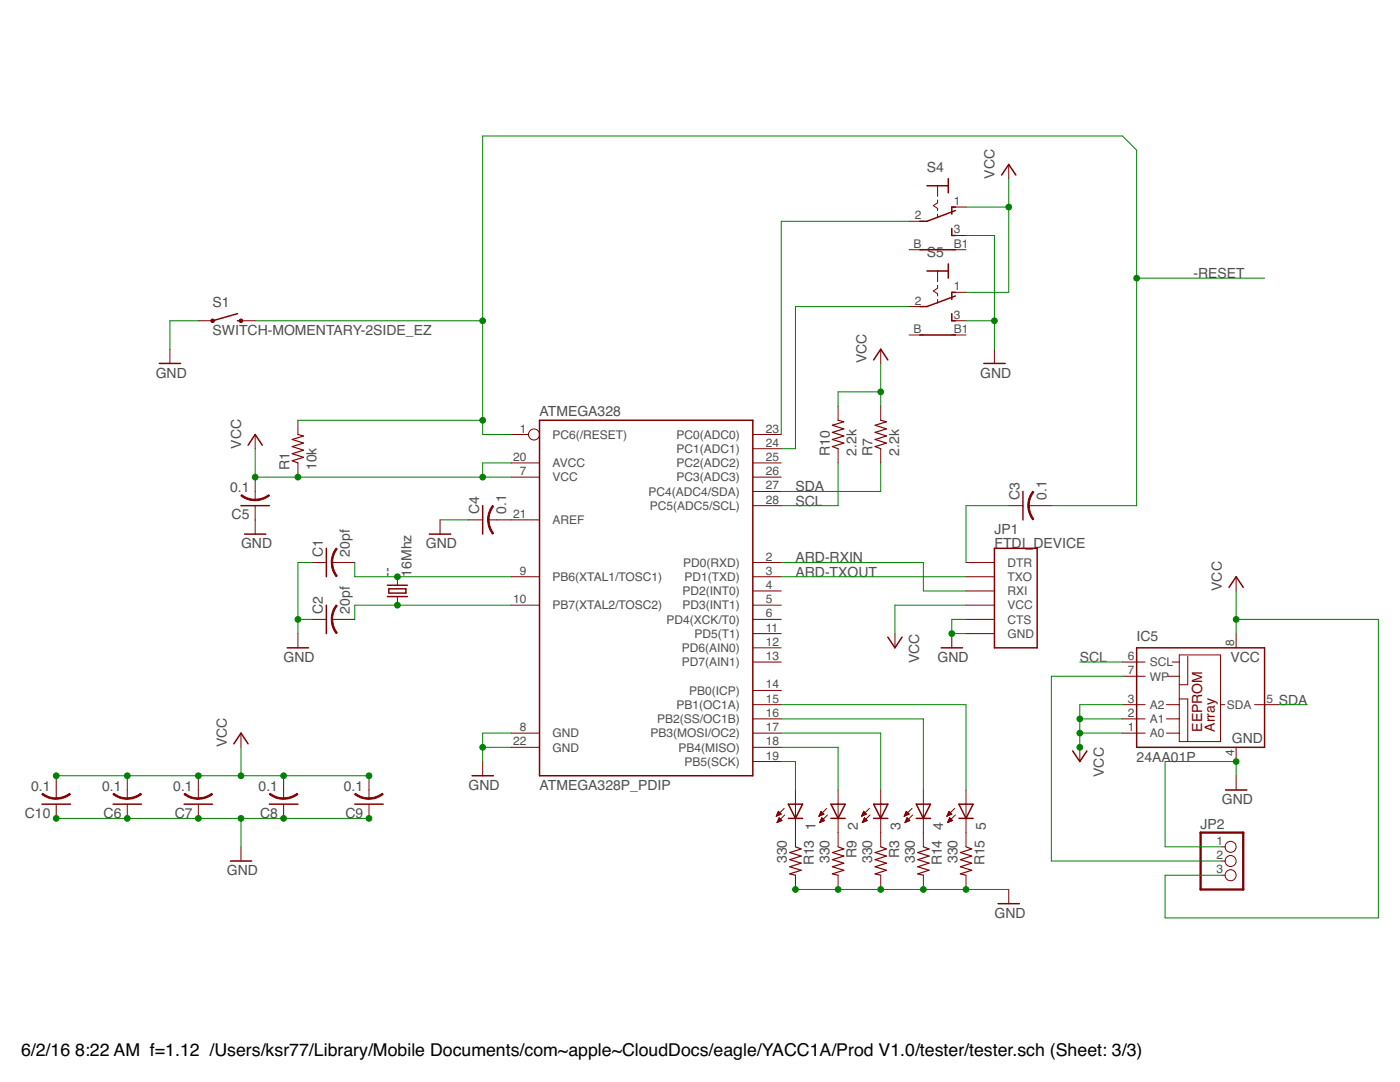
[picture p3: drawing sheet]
<svg xmlns="http://www.w3.org/2000/svg" width="279mm" height="216mm" viewBox="0 0 279 216" stroke-linecap="round" stroke-linejoin="round" font-family="sans-serif">
<g fill="none" stroke="#800000" stroke-width=".3">
<path d="M185 37.1h4.3M189.3 35.6v2.9M199.9 34.9l1.4-2.1 1.4 2.1M183.6 49.8h7.1M185 54.1h4.3M189.3 52.7v2.8M189.9 45.6v1.4h.8M190.7 42l-5.7 2.2h-1.4M190.7 41.3h-.8v1.4M190.7 58.3h-.8v1.5M190.7 59.1l-5.7 2.1h-1.4M31.8 72.5h4.2"/>
<path d="M47.4 64h.7M47.4 62.6l-5 1.4M174.3 71.8l1.5-2.1 1.4 2.1M183.6 66.8h7.1M189.9 62.6v1.4h.8M196.3 72.5h4.3M49.5 88.8l1.4-2.1 1.4 2.1M107.7 83.9h42.5v70.9h-42.5zM204.2 98.1v5.6M48.1 100.9h5.7M48.8 106.6h4.3M65.1 109.4v5.7"/>
<path d="M77.3 116.8h4M77.3 119h4M77.6 117.5h3.4v.8h-3.4zM85.7 106.6h4.2M96.3 100.9v5.7M198.5 109.4h8.5v19.9h-8.5zM245.3 117.2l1.4-2.1 1.4 2.1M57.3 129.3h4.3M65.1 120.8v5.6M177.2 127.1l1.4 2.2 1.4-2.2M187.8 129.3h4.3M226.8 129.3h25.6v19.8h-25.6z"/>
<path d="M46.7 148.4l1.4-2.1 1.4 2.1M94.2 154.8h4.3M214.1 149.8l1.4 2.2 1.4-2.2M244.6 157.6h4.2M8.4 160.5h5.7M22.6 160.5h5.6M36.7 160.5h5.7M46 171.8h4.2M53.8 160.5h5.7M70.8 160.5h5.7M157.3 160.5h2.9l-1.5 2.8zM157.3 163.3h2.9"/>
<path d="M165.8 163.3h2.9M165.8 160.5h2.9l-1.4 2.8zM174.3 163.3h2.9M174.3 160.5h2.9l-1.4 2.8zM182.9 163.3h2.8M182.9 160.5h2.8l-1.4 2.8zM191.4 163.3h2.8M191.4 160.5h2.8l-1.4 2.8zM199.2 180.3h4.2"/>
</g>
<g fill="none" stroke="#800000" stroke-width=".2">
<path d="M187.1 37.1v2.1M187.1 39.9v.6l-.8 .5 .8 .6v.4M201.3 32.8v2.8M181.4 44.2h2.9M181.4 49.8h2.9M187.1 42.7v.7M187.1 54.1v2.1M187.1 56.9v.6l-.8 .6 .8 .5v.5M187.1 59.8v.7M189.9 47h2.9M189.9 41.3h2.9M189.9 49.8h2.9"/>
<path d="M189.9 58.3h2.9M33.9 69.7v2.8M39.6 64h2.8M48.1 64h2.8M175.8 69.7v2.8M181.4 61.2h2.9M181.4 66.8h2.9M189.9 64h2.9M189.9 66.8h2.9M198.5 69.7v2.8M50.9 86.7v2.8M50.9 95.2v4.6"/>
<path d="M59.5 83.9v2.8M59.5 92.4v2.8M102 95.2h5.7M102 92.4h5.7M102 86.7h3.5M150.2 95.2h5.7M150.2 92.4h5.7M150.2 98.1h5.7M150.2 89.5h5.7M150.2 86.7h5.7M167.3 81v2.9M167.3 89.5v2.9"/>
<path d="M175.8 81v2.9M175.8 89.5v2.9M50.9 100.9v5.7M62.3 112.2h2.8M66.3 112.2h4.5M79.3 115.1v1.7M79.3 119v1.8M87.8 103.7v2.9M93.5 103.7h2.8M97.5 103.7h10.2M102 115.1h5.7M150.2 115.1h5.7"/>
<path d="M150.2 117.9h5.7M150.2 112.2h5.7M150.2 100.9h5.7M192.8 115.1h5.7M192.8 117.9h5.7M192.8 112.2h5.7M201.3 100.9h2.9M205.3 100.9h4.5M246.7 115.1v2.8M59.5 126.4v2.9M62.3 123.6h2.8M66.3 123.6h4.5"/>
<path d="M102 120.8h5.7M150.2 120.8h5.7M150.2 137.8h5.7M150.2 132.1h5.7M150.2 129.3h5.7M150.2 126.4h5.7M150.2 123.6h5.7M178.6 126.4v2.9M189.9 126.4v2.9M192.8 120.8h5.7M192.8 126.4h5.7M192.8 123.6h5.7"/>
<path d="M224 132.1h4.5M224 134.9h4.5M233.1 134.9h2.3M233.9 132.1h1.5M235.4 130.7h8.2v17.3h-8.2zM235.4 139.5h1.6v8.5M237 131v5.6h-1.6M246.7 126.4v2.9M11.2 154.8v4.5M25.4 154.8v4.5M39.6 154.8v4.5M48.1 146.3v2.8"/>
<path d="M56.6 154.8v4.5M73.6 154.8v4.5M96.3 152v2.8M102 146.3h5.7M102 149.1h5.7M150.2 152h5.7M150.2 146.3h5.7M150.2 149.1h5.7M150.2 143.4h5.7M150.2 140.6h5.7M158.7 157.6v11.4M167.3 157.6v11.4"/>
<path d="M175.8 157.6v11.4M184.3 157.6v11.4M192.8 157.6v11.4M215.5 149.1v2.9M224 146.3h4.5M224 143.4h4.5M224 140.6h4.5M232.8 146.3h2.6M232.8 143.4h2.6M232.8 140.6h2.6M243.6 140.6h.8M246.7 149.1v2.9"/>
<path d="M246.7 154.8v2.8M250.4 140.6h4.8M11.2 160.5v2.8M25.4 160.5v2.8M39.6 160.5v2.8M48.1 169v2.8M56.6 160.5v2.8M73.6 160.5v2.8M154.9 162.8h.1M155 162.7h.3M155.1 162.6h.6M155.1 164.1h.1"/>
<path d="M155.1 162.4h.8M155.2 163.9h.4M155.2 162.3h.5M155.2 163.8h.7M155.2 162.1h.4M155.3 163.7h.7M155.3 162h.1M155.3 163.5h.6M155.3 161.9l.6 .6-1 .4zM155.4 163.4h.3M155.4 163.2h.2M155.5 163.2l.6 .5-1 .4z"/>
<path d="M156.5 161.3l-1.6 1.6M156.6 162.6l-1.5 1.5M158.7 174.6v2.9M163.4 162.8h.1M163.5 162.7h.4M163.6 162.6h.6M163.6 164.1h.1M163.6 162.4h.8M163.7 163.9h.4M163.7 162.3h.6M163.7 163.8h.7M163.7 162.1h.4"/>
<path d="M163.8 163.7h.7M163.8 162h.2M163.9 163.5h.5M163.9 161.9l.5 .6-1 .4zM163.9 163.4h.3M164 163.2h.1M164 163.2l.6 .5-1 .4zM165 161.3l-1.6 1.6M165.1 162.6l-1.5 1.5M167.3 174.6v2.9M172 162.8h.1M172 162.7h.4"/>
<path d="M172.1 162.6h.6M172.1 164.1h.2M172.1 162.4h.8M172.2 163.9h.4M172.2 162.3h.6M172.2 163.8h.7M172.3 162.1h.3M172.3 163.7h.7M172.3 162h.2M172.4 163.5h.5M172.4 161.9l.5 .6-1 .4zM172.4 163.4h.3"/>
<path d="M172.5 163.2h.1M172.5 163.2l.6 .5-1 .4zM173.5 161.3l-1.6 1.6M173.7 162.6l-1.6 1.5M175.8 174.6v2.9M180.5 162.8h.1M180.5 162.7h.4M180.6 162.6h.6M180.6 164.1h.2M180.7 162.4h.7M180.7 163.9h.4M180.7 162.3h.6"/>
<path d="M180.7 163.8h.7M180.8 162.1h.3M180.8 163.7h.7M180.8 162h.2M180.9 163.5h.5M180.9 161.9l.5 .6-1 .4zM180.9 163.4h.4M181 163.2h.1M181 163.2l.6 .5-1 .4zM182 161.3l-1.6 1.6M182.2 162.6l-1.6 1.5M184.3 174.6v2.9"/>
<path d="M189 162.8h.1M189 162.7h.4M189.1 162.6h.6M189.1 164.1h.2M189.2 162.4h.7M189.2 163.9h.4M189.2 162.3h.6M189.3 163.8h.6M189.3 162.1h.4M189.3 163.7h.7M189.3 162h.2M189.4 163.5h.5"/>
<path d="M189.4 161.9l.5 .6-.9 .4zM189.4 163.4h.4M189.5 163.2h.1M189.5 163.2l.6 .5-1 .4zM190.5 161.3l-1.5 1.6M190.7 162.6l-1.6 1.5M192.8 174.6v2.9M201.3 177.5v2.8M243.9 169h.6M243.9 171.8h.6M243.9 174.6h.6"/>
<circle cx="106.6" cy="86.7" r="1.1"/>
<circle cx="245.6" cy="171.8" r="1.1"/>
<circle cx="245.6" cy="174.6" r="1.1"/>
<circle cx="245.6" cy="169" r="1.1"/>
</g>
<g fill="#800000" stroke="#800000" stroke-width=".2">
<path d="M67.1 109.4l.2 .1a4.4 4.4 0 0 0-.9 2.7h-.3v-.3a4.5 4.5 0 0 1 1-2.5z" fill-rule="evenodd"/>
<path d="M66.1 112.2h.3a4.4 4.4 0 0 0 .9 2.7l-.2 .2-.2-.3a4.5 4.5 0 0 1-.8-2.6z" fill-rule="evenodd"/>
<path d="M67.1 120.7l.2 .2a4.3 4.3 0 0 0-.9 2.7h-.3v-.3a4.5 4.5 0 0 1 1-2.6z" fill-rule="evenodd"/>
<path d="M66.1 123.6h.3a4.4 4.4 0 0 0 .9 2.7l-.2 .1-.2-.2a4.7 4.7 0 0 1-.8-2.6z" fill-rule="evenodd"/>
<path d="M206.1 98l.2 .2a4.3 4.3 0 0 0-.9 2.7h-.3v-.3a4.5 4.5 0 0 1 1-2.6z" fill-rule="evenodd"/>
<path d="M205.1 100.9h.3a4.4 4.4 0 0 0 .9 2.7l-.2 .1-.2-.2a4.7 4.7 0 0 1-.8-2.6z" fill-rule="evenodd"/>
<path d="M98.3 100.9l.2 .1-.3 .5a4.3 4.3 0 0 0-.6 2.2h-.3v-.3a4.8 4.8 0 0 1 1-2.5z" fill-rule="evenodd"/>
<path d="M97.3 103.7h.3a4.4 4.4 0 0 0 .9 2.7l-.2 .2-.2-.3a4.3 4.3 0 0 1-.8-2.6z" fill-rule="evenodd"/>
<path d="M48.2 98.7a4.3 4.3 0 0 0 2.7 .9v.3h-.3a4.5 4.5 0 0 1-2.5-1z" fill-rule="evenodd"/>
<path d="M50.9 99.6h.6a4.1 4.1 0 0 0 2.1-.9l.2 .2-1.4 .8-1.5 .2z" fill-rule="evenodd"/>
<path d="M22.7 158.3a4.3 4.3 0 0 0 2.7 .9v.3h-.3a4.4 4.4 0 0 1-2.6-1z" fill-rule="evenodd"/>
<path d="M25.4 159.2a4.3 4.3 0 0 0 2.7-.9l.1 .2-.2 .2a4.7 4.7 0 0 1-2.6 .8z" fill-rule="evenodd"/>
<path d="M36.9 158.3a4.3 4.3 0 0 0 2.7 .9v.3h-.3a4.4 4.4 0 0 1-2.6-1z" fill-rule="evenodd"/>
<path d="M39.6 159.2a4.3 4.3 0 0 0 2.6-.9l.2 .2-.2 .2a4.7 4.7 0 0 1-2.6 .8z" fill-rule="evenodd"/>
<path d="M53.9 158.3a4.3 4.3 0 0 0 2.7 .9v.3h-.3a4.5 4.5 0 0 1-2.6-1z" fill-rule="evenodd"/>
<path d="M56.6 159.2a4.4 4.4 0 0 0 2.7-.9l.2 .2-.3 .2a4.7 4.7 0 0 1-2.6 .8z" fill-rule="evenodd"/>
<path d="M70.9 158.3a4.4 4.4 0 0 0 2.7 .9v.3h-.3a4.5 4.5 0 0 1-2.5-1z" fill-rule="evenodd"/>
<path d="M73.6 159.2a4.4 4.4 0 0 0 2.7-.9l.2 .2-.3 .2a4.5 4.5 0 0 1-2.6 .8z" fill-rule="evenodd"/>
<path d="M8.5 158.3a4.3 4.3 0 0 0 2.7 .9v.3h-.3a4.5 4.5 0 0 1-2.6-1z" fill-rule="evenodd"/>
<path d="M11.2 159.2a4.4 4.4 0 0 0 2.7-.9l.2 .2-.3 .2a4.7 4.7 0 0 1-2.6 .8z" fill-rule="evenodd"/>
<circle cx="42.4" cy="64" r=".37"/>
<circle cx="48.1" cy="64" r=".37"/>
</g>
<path d="M59.5 86.7l1.1 .3-2.3 .7 2.3 .7-2.3 .7 2.3 .7-2.3 .7 2.3 .7-2.3 .7 1.2 .5M167.3 83.9l1.1 .3-2.3 .7 2.3 .7-2.3 .7 2.3 .7-2.3 .7 2.3 .7-2.3 .7 1.2 .4M175.8 83.9l1.1 .3-2.3 .7 2.3 .7-2.3 .7 2.3 .7-2.3 .7 2.3 .7-2.3 .7 1.2 .4M158.7 169l1.2 .4-2.3 .7 2.3 .7-2.3 .7 2.3 .7-2.3 .8 2.3 .7-2.3 .7 1.1 .2M167.3 169l1.1 .4-2.3 .7 2.3 .7-2.3 .7 2.3 .7-2.3 .8 2.3 .7-2.3 .7 1.2 .2M175.8 169l1.1 .4-2.3 .7 2.3 .7-2.3 .7 2.3 .7-2.3 .8 2.3 .7-2.3 .7 1.2 .2M184.3 169l1.1 .4-2.2 .7 2.2 .7-2.2 .7 2.2 .7-2.2 .8 2.2 .7-2.2 .7 1.1 .2M192.8 169l1.1 .4-2.2 .7 2.2 .7-2.2 .7 2.2 .7-2.2 .8 2.2 .7-2.2 .7 1.1 .2" fill="none" stroke="#800000" stroke-width=".23"/>
<path d="M239.6 166.1h8.5v11.4h-8.5z" fill="none" stroke="#800000" stroke-width=".47"/>
<g fill="none" stroke="#008000" stroke-width=".2">
<path d="M201.3 35.6v22.7h-8.5M181.4 44.2h-25.5v42.5M192.8 47h5.7v22.7M192.8 41.3h8.5M226.8 55.5h25.6M39.6 64h-5.7v5.7M50.9 64h45.4M175.8 72.5v8.5M175.8 78.2h-8.5v2.8M181.4 61.2h-22.7v28.3h-2.8M192.8 64h5.7M50.9 89.5v5.7h51.1"/>
<path d="M59.5 83.9h36.8M102 86.7h-5.7v-59.6h127.7l2.8 2.9v70.9h-17M102 92.4h-5.7v2.8M167.3 92.4v8.5h-11.4M175.8 92.4v5.7h-19.9M62.3 112.2h-2.8v14.2M70.8 112.2v2.9h31.2M87.8 103.7h5.7M155.9 112.2h28.4v5.7h8.5M155.9 115.1h36.9M201.3 100.9h-8.5v11.3M246.7 117.9v8.5"/>
<path d="M59.5 123.6h2.8M102 120.8h-31.2v2.8M192.8 123.6h-2.9v2.8h2.9M192.8 120.8h-14.2v5.6M215.5 132.1h8.5M224 134.9h-14.2v36.9h34.1M246.7 123.6h28.4v59.6h-42.6v-8.6h11.4M11.2 154.8h62.4M48.1 149.1v5.7M96.3 149.1h5.7M102 146.3h-5.7v5.7M155.9 146.3h19.9v11.3"/>
<path d="M155.9 149.1h11.4v8.5M155.9 152h2.8v5.6M155.9 140.6h36.9v17M155.9 143.4h28.4v14.2M215.5 146.3h8.5M215.5 143.4h8.5M224 140.6h-8.5v8.5M246.7 154.8v-2.8h-14.2v17h11.4M255.2 140.6h5.7M11.2 163.3h62.4M48.1 163.3v5.7M158.7 177.5h42.6"/>
</g>
<g fill="#008000" stroke="#008000" stroke-width=".2">
<circle cx="96.3" cy="149.1" r=".57"/>
<circle cx="59.5" cy="123.6" r=".57"/>
<circle cx="189.9" cy="126.4" r=".57"/>
<circle cx="246.7" cy="152" r=".57"/>
<circle cx="158.7" cy="177.5" r=".57"/>
<circle cx="167.3" cy="177.5" r=".57"/>
<circle cx="175.8" cy="177.5" r=".57"/>
<circle cx="184.3" cy="177.5" r=".57"/>
<circle cx="192.8" cy="177.5" r=".57"/>
<circle cx="198.5" cy="64" r=".57"/>
<circle cx="73.6" cy="163.3" r=".57"/>
<circle cx="56.6" cy="163.3" r=".57"/>
<circle cx="48.1" cy="163.3" r=".57"/>
<circle cx="39.6" cy="163.3" r=".57"/>
<circle cx="25.4" cy="163.3" r=".57"/>
<circle cx="11.2" cy="163.3" r=".57"/>
<circle cx="79.3" cy="115.1" r=".57"/>
<circle cx="79.3" cy="120.8" r=".57"/>
<circle cx="215.5" cy="143.4" r=".57"/>
<circle cx="215.5" cy="146.3" r=".57"/>
<circle cx="215.5" cy="149.1" r=".57"/>
<circle cx="201.3" cy="41.3" r=".57"/>
<circle cx="59.5" cy="95.2" r=".57"/>
<circle cx="50.9" cy="95.2" r=".57"/>
<circle cx="96.3" cy="95.2" r=".57"/>
<circle cx="246.7" cy="123.6" r=".57"/>
<circle cx="11.2" cy="154.8" r=".57"/>
<circle cx="25.4" cy="154.8" r=".57"/>
<circle cx="39.6" cy="154.8" r=".57"/>
<circle cx="48.1" cy="154.8" r=".57"/>
<circle cx="56.6" cy="154.8" r=".57"/>
<circle cx="73.6" cy="154.8" r=".57"/>
<circle cx="175.8" cy="78.2" r=".57"/>
<circle cx="96.3" cy="83.9" r=".57"/>
<circle cx="96.3" cy="64" r=".57"/>
<circle cx="226.8" cy="55.5" r=".57"/>
</g>
<g font-size="3.5">
<text x="4.2" y="210.7">6/2/16</text>
<text x="15" y="210.7">8:22 AM f=1.12 /Users/ksr77/Library/Mobile Documents/com~apple~CloudDocs/eagle/YACC1A/Prod V1.0/tester/tester.sch (Sheet: 3/3)</text>
</g>
<g font-size="2.8" fill="#505050">
<text x="185" y="34.2">S4</text>
<text x="198.5" y="35.6" transform="rotate(-90 198.5 35.6)">VCC</text>
<text x="185" y="51.2">S5</text>
<text x="238.2" y="55.5">-RESET</text>
<text x="42.4" y="61.2">S1</text>
<text x="42.4" y="66.8">SWITCH-MOMENTARY-2SIDE_EZ</text>
<text x="31.1" y="75.4">GND</text>
<text x="172.9" y="72.5" transform="rotate(-90 172.9 72.5)">VCC</text>
<text x="195.6" y="75.4">GND</text>
<text x="107.7" y="83">ATMEGA328</text>
<text x="48.1" y="89.5" transform="rotate(-90 48.1 89.5)">VCC</text>
<text x="57.8" y="93.8" transform="rotate(-90 57.8 93.8)">R1</text>
<text x="63.1" y="93.8" transform="rotate(-90 63.1 93.8)">10k</text>
<text x="165.6" y="91" transform="rotate(-90 165.6 91)">R10</text>
<text x="170.9" y="91" transform="rotate(-90 170.9 91)">2.2k</text>
<text x="174.1" y="91" transform="rotate(-90 174.1 91)">R7</text>
<text x="179.5" y="91" transform="rotate(-90 179.5 91)">2.2k</text>
<text x="45.9" y="98.2">0.1</text>
<text x="158.7" y="100.9">SCL</text>
<text x="158.7" y="98.1">SDA</text>
<text x="203.4" y="99.8" transform="rotate(-90 203.4 99.8)">C3</text>
<text x="208.8" y="99.8" transform="rotate(-90 208.8 99.8)">0.1</text>
<text x="46.2" y="103.6">C5</text>
<text x="95.6" y="102.6" transform="rotate(-90 95.6 102.6)">C4</text>
<text x="101" y="102.6" transform="rotate(-90 101 102.6)">0.1</text>
<text x="198.5" y="106.6">JP1</text>
<text x="48.1" y="109.4">GND</text>
<text x="64.4" y="111.1" transform="rotate(-90 64.4 111.1)">C1</text>
<text x="69.8" y="111.1" transform="rotate(-90 69.8 111.1)">20pf</text>
<text x="85" y="109.4">GND</text>
<text x="158.7" y="112.2">ARD-RXIN</text>
<text x="198.5" y="109.4">FTDI_DEVICE</text>
<text x="78.2" y="115.1" transform="rotate(-90 78.2 115.1)">--</text>
<text x="82.1" y="115.1" transform="rotate(-90 82.1 115.1)">16Mhz</text>
<text x="158.7" y="115.1">ARD-TXOUT</text>
<text x="243.9" y="117.9" transform="rotate(-90 243.9 117.9)">VCC</text>
<text x="64.4" y="122.5" transform="rotate(-90 64.4 122.5)">C2</text>
<text x="69.8" y="122.5" transform="rotate(-90 69.8 122.5)">20pf</text>
<text x="226.8" y="127.8">IC5</text>
<text x="56.6" y="132.1">GND</text>
<text x="183.4" y="132.3" transform="rotate(-90 183.4 132.3)">VCC</text>
<text x="187.1" y="132.1">GND</text>
<text x="215.5" y="132.1">SCL</text>
<text x="245.6" y="132.1">VCC</text>
<text x="255.2" y="140.6">SDA</text>
<text x="45.3" y="149.1" transform="rotate(-90 45.3 149.1)">VCC</text>
<text x="245.9" y="148.3">GND</text>
<text x="220.3" y="155" transform="rotate(-90 220.3 155)">VCC</text>
<text x="226.8" y="152">24AA01P</text>
<text x="6.2" y="157.8">0.1</text>
<text x="20.4" y="157.8">0.1</text>
<text x="34.6" y="157.8">0.1</text>
<text x="51.6" y="157.8">0.1</text>
<text x="68.6" y="157.8">0.1</text>
<text x="93.5" y="157.6">GND</text>
<text x="107.7" y="157.6">ATMEGA328P_PDIP</text>
<text x="243.9" y="160.5">GND</text>
<text x="5" y="163.2">C10</text>
<text x="20.7" y="163.2">C6</text>
<text x="34.9" y="163.2">C7</text>
<text x="51.9" y="163.2">C8</text>
<text x="68.9" y="163.2">C9</text>
<text x="162.7" y="165.6" transform="rotate(-90 162.7 165.6)">1</text>
<text x="171.2" y="165.6" transform="rotate(-90 171.2 165.6)">2</text>
<text x="179.7" y="165.6" transform="rotate(-90 179.7 165.6)">3</text>
<text x="188.3" y="165.6" transform="rotate(-90 188.3 165.6)">4</text>
<text x="196.8" y="165.6" transform="rotate(-90 196.8 165.6)">5</text>
<text x="239.6" y="165.4">JP2</text>
<text x="157" y="172.2" transform="rotate(-90 157 172.2)">330</text>
<text x="162.4" y="172.7" transform="rotate(-90 162.4 172.7)">R13</text>
<text x="165.6" y="172.2" transform="rotate(-90 165.6 172.2)">330</text>
<text x="170.9" y="171.1" transform="rotate(-90 170.9 171.1)">R9</text>
<text x="174.1" y="172.2" transform="rotate(-90 174.1 172.2)">330</text>
<text x="179.4" y="171.1" transform="rotate(-90 179.4 171.1)">R3</text>
<text x="182.6" y="172.2" transform="rotate(-90 182.6 172.2)">330</text>
<text x="187.9" y="172.7" transform="rotate(-90 187.9 172.7)">R14</text>
<text x="191.1" y="172.2" transform="rotate(-90 191.1 172.2)">330</text>
<text x="196.5" y="172.7" transform="rotate(-90 196.5 172.7)">R15</text>
<text x="45.3" y="174.7">GND</text>
<text x="198.5" y="183.2">GND</text>
</g>
<g font-size="2.8" fill="#800000">
<text x="239.9" y="146" transform="rotate(-90 239.9 146)">EEPROM</text>
<text x="242.4" y="146" transform="rotate(-90 242.4 146)">Array</text>
</g>
<g font-size="2.4" fill="#505050">
<text x="190.4" y="40.9">1</text>
<text x="182.6" y="43.8">2</text>
<text x="190.4" y="46.6">3</text>
<text x="182.3" y="49.4">B</text>
<text x="190.4" y="49.4">B1</text>
<text x="190.4" y="57.9">1</text>
<text x="182.6" y="60.8">2</text>
<text x="190.4" y="63.6">3</text>
<text x="182.3" y="66.5">B</text>
<text x="190.4" y="66.5">B1</text>
<text x="103.7" y="86.3">1</text>
<text x="110.3" y="87.6">PC6(/RESET)</text>
<text x="135" y="87.5">PC0(ADC0)</text>
<text x="152.8" y="89.1">24</text>
<text x="152.8" y="86.3">23</text>
<text x="102.4" y="92">20</text>
<text x="103.7" y="94.8">7</text>
<text x="110.3" y="93.2">AVCC</text>
<text x="135" y="93.2">PC2(ADC2)</text>
<text x="135" y="90.4">PC1(ADC1)</text>
<text x="152.8" y="94.8">26</text>
<text x="152.8" y="92">25</text>
<text x="110.3" y="96.1">VCC</text>
<text x="129.4" y="98.9">PC4(ADC4/SDA)</text>
<text x="129.7" y="101.7">PC5(ADC5/SCL)</text>
<text x="135" y="96.1">PC3(ADC3)</text>
<text x="152.8" y="100.5">28</text>
<text x="152.8" y="97.7">27</text>
<text x="102.4" y="103.3">21</text>
<text x="110.3" y="104.6">AREF</text>
<text x="136.3" y="113.1">PD0(RXD)</text>
<text x="152.8" y="111.8">2</text>
<text x="201.1" y="113.1">DTR</text>
<text x="103.7" y="114.7">9</text>
<text x="110.3" y="115.9">PB6(XTAL1/TOSC1)</text>
<text x="136.2" y="118.8">PD2(INT0)</text>
<text x="136.6" y="115.9">PD1(TXD)</text>
<text x="152.8" y="117.5">4</text>
<text x="152.8" y="114.7">3</text>
<text x="201.1" y="115.9">TXO</text>
<text x="201.1" y="118.8">RXI</text>
<text x="102.4" y="120.4">10</text>
<text x="110.3" y="121.6">PB7(XTAL2/TOSC2)</text>
<text x="133" y="124.4">PD4(XCK/T0)</text>
<text x="136.2" y="121.6">PD3(INT1)</text>
<text x="152.8" y="123.2">6</text>
<text x="152.8" y="120.4">5</text>
<text x="201.1" y="121.6">VCC</text>
<text x="201.1" y="124.4">CTS</text>
<text x="136.1" y="130.1">PD6(AIN0)</text>
<text x="138.6" y="127.3">PD5(T1)</text>
<text x="152.8" y="131.7">13</text>
<text x="152.8" y="128.9">12</text>
<text x="152.8" y="126">11</text>
<text x="201.1" y="127.3">GND</text>
<text x="225.1" y="131.7">6</text>
<text x="246.3" y="128.9" transform="rotate(-90 246.3 128.9)">8</text>
<text x="136.1" y="132.9">PD7(AIN1)</text>
<text x="152.8" y="137.4">14</text>
<text x="225.1" y="134.5">7</text>
<text x="229.5" y="132.9">SCL</text>
<text x="229.5" y="135.8">WP</text>
<text x="135" y="141.5">PB1(OC1A)</text>
<text x="137.5" y="138.6">PB0(ICP)</text>
<text x="152.8" y="143">16</text>
<text x="152.8" y="140.2">15</text>
<text x="225.1" y="143">2</text>
<text x="225.1" y="140.2">3</text>
<text x="229.5" y="141.5">A2</text>
<text x="244.9" y="141.5">SDA</text>
<text x="252.8" y="140.2">5</text>
<text x="102.4" y="148.7">22</text>
<text x="103.7" y="145.9">8</text>
<text x="110.3" y="147.1">GND</text>
<text x="110.3" y="150">GND</text>
<text x="129.8" y="147.1">PB3(MOSI/OC2)</text>
<text x="131.1" y="144.3">PB2(SS/OC1B)</text>
<text x="135.4" y="150">PB4(MISO)</text>
<text x="152.8" y="148.7">18</text>
<text x="152.8" y="145.9">17</text>
<text x="225.1" y="145.9">1</text>
<text x="229.5" y="147.1">A0</text>
<text x="229.5" y="144.3">A1</text>
<text x="136.6" y="152.8">PB5(SCK)</text>
<text x="152.8" y="151.6">19</text>
<text x="246.3" y="150.9" transform="rotate(-90 246.3 150.9)">4</text>
<text x="242.8" y="168.6">1</text>
<text x="242.8" y="171.4">2</text>
<text x="242.8" y="174.3">3</text>
</g>
</svg>
